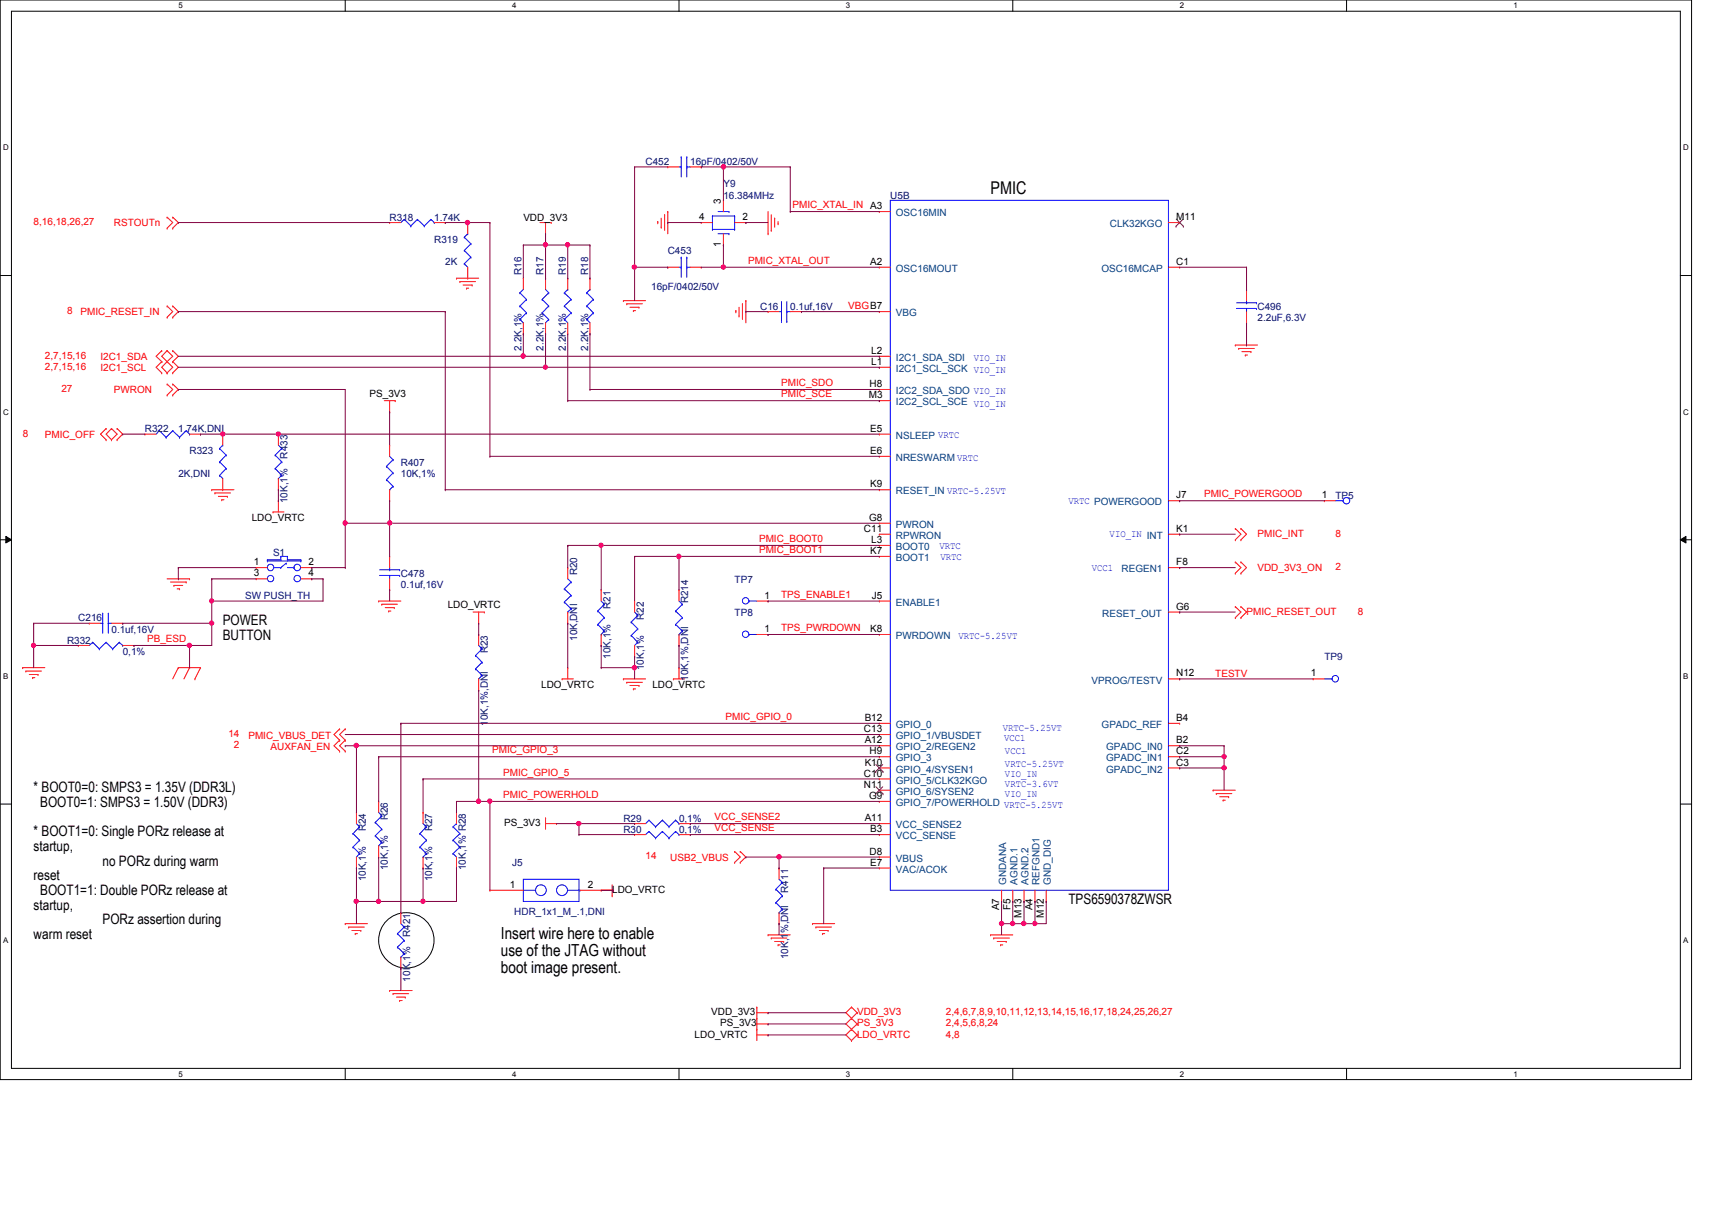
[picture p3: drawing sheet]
<svg xmlns="http://www.w3.org/2000/svg" width="297mm" height="210mm" viewBox="0 0 297 210" stroke-linecap="round" stroke-linejoin="round" font-family="sans-serif">
<path d="M0 0h293.5v187.3h-293.5zM2 1.9h289.5v183.4h-289.5z" fill="none" stroke="#000" stroke-width=".17"/>
<g fill="#fff">
<path d="M30.9 .2h.8v1.5h-.8z"/>
<path d="M30.9 185.5h.8v1.6h-.8z"/>
</g>
<path d="M59.9 0v1.9M59.9 185.3v2" fill="none" stroke="#000" stroke-width=".17"/>
<g fill="#fff">
<path d="M88.9 .2h.7v1.5h-.7z"/>
<path d="M88.9 185.5h.7v1.6h-.7z"/>
</g>
<path d="M117.8 0v1.9M117.8 185.3v2" fill="none" stroke="#000" stroke-width=".17"/>
<g fill="#fff">
<path d="M146.8 .2h.7v1.5h-.7z"/>
<path d="M146.8 185.5h.7v1.6h-.7z"/>
</g>
<path d="M175.7 0v1.9M175.7 185.3v2" fill="none" stroke="#000" stroke-width=".17"/>
<g fill="#fff">
<path d="M204.7 .2h.7v1.5h-.7z"/>
<path d="M204.7 185.5h.7v1.6h-.7z"/>
</g>
<path d="M233.6 0v1.9M233.6 185.3v2" fill="none" stroke="#000" stroke-width=".17"/>
<g fill="#fff">
<path d="M262.6 .2h.8v1.5h-.8z"/>
<path d="M262.6 185.5h.8v1.6h-.8z"/>
<path d="M.5 24.8h1v1.6h-1z"/>
<path d="M292.1 24.8h.9v1.6h-.9z"/>
<path d="M.5 70.7h1v1.5h-1z"/>
<path d="M292.1 70.7h.9v1.5h-.9z"/>
</g>
<path d="M0 47.8h2M291.5 47.8h2" fill="none" stroke="#000" stroke-width=".17"/>
<g fill="#fff">
<path d="M.5 116.5h.9v1.6h-.9z"/>
<path d="M292.1 116.5h.8v1.6h-.8z"/>
</g>
<path d="M0 93.6h2M1 93l1 .6-1 .6zM291.5 93.6l1-.6v1.2zM291.5 93.6h2" fill="none" stroke="#000" stroke-width=".17"/>
<path d="M1 93l1 .6-1 .6zM291.5 93.6l1-.6v1.2z" fill="#000"/>
<g fill="#fff">
<path d="M.5 162.4h.9v1.5h-.9z"/>
<path d="M292.1 162.4h.8v1.5h-.8z"/>
</g>
<g fill="none" stroke="#000" stroke-width=".17">
<path d="M0 139.5h2M291.5 139.5h2"/>
<circle cx="70.5" cy="163.1" r="4.8"/>
</g>
<g fill="none" stroke="#f00" stroke-width=".17">
<path d="M29 39.6h.1M29 37.7h.1M29 37.7l1 .9-1 1M30 37.7h.1M30 39.6h.1M30 37.7l.9 .9-.9 1M67.6 38.6h.1M67.6 38.6h2M75.3 38.6h2M77.3 38.6h.1M81.1 38.6h.1M81.1 38.6v2"/>
<path d="M93.7 38.6h1.9M94.7 38.6v2M95.6 38.6h.1M114.1 38.4h.1M114.1 38.4v.4M114.7 39.4h.1M114.7 37.8v1.6M115.3 37.3h.1M115.3 37.3v2.7M115.9 36.7h.1M115.9 29h.1M115.9 36.7v3.9"/>
<path d="M115.9 29h1.9M119.8 29h1.9M121.7 38.6h.1M121.7 29h.1M121.7 38.6h1.9M125.5 34.8h.1M125.5 34.8v1.9M127.5 38.6h1.9M129.4 38.6h.1M133.3 36.7v3.9M133.8 40h.1M133.8 37.3v2.7"/>
<path d="M134.4 37.8h.1M134.4 37.8v1.6M135 38.8h.1M135 38.4v.4M152.6 36.7h.1M152.6 36.7h1.9M202.7 38.6h2M204.7 38.6h.1M29 55h.1M29 53.1h.1M29 53.1l1 1-1 .9M30 53.1h.1"/>
<path d="M30 55h.1M30 53.1l.9 1-.9 .9M79.2 48.3h.1M79.2 48.3h3.9M79.8 48.9h.1M79.8 48.9h2.7M80.3 49.4h1.6M80.9 50h.1M80.9 50h.4M81.1 48.3h.1M81.1 46.4v1.9M81.9 49.4h.1"/>
<path d="M90.8 48.3h.1M90.8 57.9h.1M90.8 48.3v1.9M90.8 56v1.9M94.7 40.6h.1M94.7 48.3h.1M94.7 57.9h.1M94.7 48.3v1.9M94.7 56v1.9M98.5 57.9h.1M98.5 48.3h.1M98.5 48.3v1.9"/>
<path d="M98.5 56v1.9M102.4 57.9h.1M102.4 48.3h.1M102.4 48.3v1.9M102.4 56v1.9M108.2 52.2h.1M108.2 52.2h3.8M108.8 52.7h.1M108.8 52.7h2.7M109.3 53.3h1.6M109.9 53.9h.1M109.9 53.9h.4"/>
<path d="M110.9 53.3h.1M115.9 46.4h.1M115.9 46.4h1.9M119.8 46.4h1.9M121.7 46.4h.1M125.5 42.5h.1M125.5 40.6v1.9M127.7 53.9h.1M127.7 53.9v.4M128.2 54.8h.1M128.2 53.3v1.5M128.8 52.7h.1"/>
<path d="M128.8 52.7v2.7M129.4 52.2h.1M129.4 52.2v3.8M133.3 40.6h.1M133.3 54.1h.1M133.3 54.1h1.9M137.1 54.1h2M139.1 54.1h.1M152.6 46.4h.1M152.6 54.1h.1M152.6 46.4h1.9M152.6 54.1h1.9"/>
<path d="M202.7 46.4h2M204.7 46.4h.1M214.3 59.9h.1M214.3 59.9h3.9M216.3 50.2h.1M216.3 56h.1M216.3 50.2v2M216.3 54.1v1.9M18.4 74.3h.1M18.4 76.3h.1M18.4 74.3l-1 1 1 1M19.3 76.3h.1"/>
<path d="M19.3 74.3h.1M19.3 74.3l-.9 1 .9 1M19.3 74.3l1 1-1 1M20.3 74.3h.1M20.3 76.3h.1M20.3 74.3l1 1-1 1M25.1 75.3h.1M25.1 75.3h2M28.1 60.8h.1M28.1 62.7h.1M28.1 64.7h.1M28.1 60.8l-1 1 1 .9"/>
<path d="M28.1 62.7l-1 1 1 1M29 62.7h.1M29 60.8h.1M29 64.7h.1M29 68.5h.1M29 66.6h.1M29 60.8l-.9 1 1.9 1.9-1 1M29 60.8l1 1-1 .9M29 62.7l-.9 1 .9 1M29 66.6l1 1-1 .9M30 60.8h.1M30 62.7h.1"/>
<path d="M30 64.7h.1M30 66.6h.1M30 68.5h.1M30 60.8l.9 1-.9 .9M30 62.7l.9 1-.9 1M30 66.6l.9 1-.9 .9M32.9 75.3h1.9M34.8 75.3h.1M38.6 75.3h.1M38.6 75.3v1.9M48.3 75.3h.1M48.3 75.3v1.9"/>
<path d="M66.7 69.5h1.9M67.6 71.5h.1M67.6 77.2h.1M67.6 69.5v2M67.6 77.2v2M68.6 69.5h.1M152.6 61.8h.1M152.6 63.7h.1M152.6 67.6h.1M152.6 69.5h.1M152.6 79.2h.1M152.6 75.3h.1"/>
<path d="M152.6 69.5h1.9M152.6 75.3h1.9M152.6 61.8h1.9M152.6 63.7h1.9M152.6 67.6h1.9M152.6 79.2h1.9M214.9 60.5h.1M214.9 60.5h2.7M215.5 61h1.5M216.1 61.6h.1M216.1 61.6h.3M217 61h.1"/>
<path d="M36.7 85h.1M36.7 85h3.9M37.3 85.5h.1M37.3 85.5h2.7M37.9 86.1h1.6M38.5 86.7h.1M38.5 86.7h.4M38.6 85h.1M38.6 83v2M39.5 86.1h.1M44.4 98.5h.1M44.4 98.5h2"/>
<path d="M47.4 88.8h.1M47.4 88.8h1.9M48.3 86.9h.1M48.3 85h.1M48.3 83v2M48.3 86.9v1.9M52.2 98.5h1.9M54.1 98.5h.1M67.6 86.9h.1M67.6 96.5h.1M67.6 85v1.9M67.6 96.5v2"/>
<path d="M98.5 98.5h.1M98.5 98.5v1.9M152.6 94.6h.1M152.6 96.5h.1M152.6 90.8h.1M152.6 92.7h.1M152.6 85h.1M152.6 85h1.9M152.6 92.7h1.9M152.6 94.6h1.9M152.6 96.5h1.9M152.6 90.8h1.9"/>
<path d="M202.7 86.9h2M202.7 92.7h2M202.7 98.5h2M204.7 92.7h.1M204.7 86.9h.1M204.7 98.5h.1M214.3 93.6h.1M214.3 91.7h.1M214.3 97.5h.1M214.3 99.4h.1M214.3 91.7l1 1-1 .9M214.3 97.5l1 1-1 .9"/>
<path d="M215.3 93.6h.1M215.3 91.7h.1M215.3 97.5h.1M215.3 99.4h.1M215.3 91.7l1 1-1 .9M215.3 97.5l1 1-1 .9M229.8 86.9h.1M229.8 86.9h1.9M3.9 115.8h.1M3.9 115.8h3.9M4.5 116.4h.1M4.5 116.4h2.7"/>
<path d="M5.1 117h1.5M5.7 117.6h.1M5.7 117.6h.4M6.6 117h.1M13.6 112h.1M13.6 112h1.9M15.5 108.1h.1M15.5 108.1h1.9M19.3 108.1h2M21.3 108.1h.1M21.3 112h1.9M23.2 112h.1"/>
<path d="M29 100.4h3.9M29.6 101h2.7M30.2 101.6h.1M30.2 101.6h1.5M30.7 102.2h.5M30.9 115.8h.1M30.9 115.8l-.9 2M30.9 115.8h3.9M31.2 102.2h.1M32.3 101h.1M32.9 100.4h.1M32.9 115.8h.1"/>
<path d="M32.9 115.8l-1 2M33.8 117.8h.1M34.8 115.8h.1M34.8 115.8l-1 2M44.4 100.4h.1M44.4 100.4h2M52.2 100.4h1.9M54.1 100.4h.1M65.7 104.3h.1M65.7 104.3h3.9M66.2 104.8h.1M66.2 104.8h2.8"/>
<path d="M66.8 105.4h1.6M67.4 106h.1M67.4 106h.4M67.6 102.3h.1M67.6 100.4v1.9M68.4 105.4h.1M82.1 106.2h1.9M83.1 108.1h.1M83.1 110.1h.1M83.1 119.7h.1M83.1 106.2v1.9M83.1 110.1v1.9"/>
<path d="M83.1 117.8v1.9M84 106.2h.1M97.5 117.8h.1M97.5 117.8h2M98.5 115.8h.1M98.5 108.1h.1M98.5 106.2v1.9M98.5 115.8v2M104.3 102.3h.1M104.3 112h.1M104.3 102.3v2M104.3 110.1v1.9"/>
<path d="M108.2 117.8h.1M108.2 117.8h3.8M108.8 118.4h.1M108.8 118.4h2.7M109.3 118.9h1.6M109.9 119.5h.1M109.9 119.5h.4M110.1 104.3h.1M110.1 113.9h.1M110.1 104.3v1.9M110.1 112v1.9M110.9 118.9h.1"/>
<path d="M116.8 117.8h.1M116.8 117.8h2M117.8 115.8h.1M117.8 102.3h.1M117.8 112h.1M117.8 102.3v2M117.8 110.1v1.9M117.8 115.8v2M131.3 104.3h2M131.3 110.1h2M133.3 104.3h.1M133.3 110.1h.1"/>
<path d="M152.6 110.1h.1M152.6 104.3h.1M152.6 104.3h1.9M152.6 110.1h1.9M202.7 117.8h2M202.7 106.2h2M204.7 106.2h.1M204.7 117.8h.1M214.3 107.1h.1M214.3 105.2h.1M214.3 105.2l1 1-1 .9M215.3 107.1h.1"/>
<path d="M215.3 105.2h.1M215.3 105.2l1 1-1 .9M227.8 117.8h.1M227.8 117.8h2M58.9 128.4h.1M58.9 130.3h.1M58.9 126.4h.1M58.9 128.4l-.9 1 .9 .9M58.9 126.4l-.9 1 .9 1M59.9 128.4h.1M59.9 130.3h.1M59.9 126.4h.1"/>
<path d="M59.9 128.4l-1 1 1 .9M59.9 126.4l-1 1 1 1M65.7 139h.1M65.7 139v1.9M152.6 125.5h.1M152.6 127.4h.1M152.6 129.4h.1M152.6 131.3h.1M152.6 133.2h.1M152.6 135.1h.1M152.6 137.1h.1M152.6 139h.1"/>
<path d="M152.6 137.1h1.9M152.6 125.5h1.9M152.6 127.4h1.9M152.6 129.4h1.9M152.6 131.3h1.9M152.6 133.2h1.9M152.6 135.1h1.9M152.6 139h1.9M202.7 125.5h2M202.7 129.4h2M202.7 131.3h2M202.7 133.2h2"/>
<path d="M204.7 125.5h.1M204.7 129.4h.1M204.7 131.3h.1M204.7 133.2h.1M210.5 137.1h.1M210.5 137.1h3.8M211 137.7h.1M211 137.7h2.7M211.6 138.2h1.6M212.2 138.8h.1M212.2 138.8h.4M213.2 138.2h.1"/>
<path d="M61.8 140.9h.1M61.8 150.6h.1M61.8 140.9v2M61.8 148.7v1.9M65.7 148.7h.1M65.7 146.7v2M69.6 158.3h.1M69.6 158.3v1.9M73.4 140.9h.1M73.4 150.6h.1M73.4 140.9v2M73.4 148.7v1.9"/>
<path d="M79.2 150.6h.1M79.2 140.9h.1M79.2 140.9v2M79.2 148.7v1.9M85 154.4h.1M85 154.4h5.8M94.7 141.9h.1M94.7 142.9h1.9M94.7 141.9v1.9M96.6 142.9h.1M100.6 154.4h5.8M104.3 154.4h.1"/>
<path d="M106.2 155.4h.1M106.2 153.5v1.9M106.4 154.4h.1M110.1 142.9h.1M110.1 144.8h.1M110.1 142.9h1.9M110.1 144.8h1.9M117.8 142.9h2M117.8 144.8h2M119.8 142.9h.1M119.8 144.8h.1M127.5 149.6h.1"/>
<path d="M127.5 147.7h.1M127.5 147.7l.9 1-.9 .9M128.4 147.7h.1M128.4 149.6h.1M128.4 147.7l1 1-1 .9M135.2 150.6h.1M135.2 150.6v1.9M135.2 158.3v1.9M152.6 148.7h.1M152.6 150.6h.1M152.6 142.9h.1M152.6 144.8h.1"/>
<path d="M152.6 142.9h1.9M152.6 144.8h1.9M152.6 148.7h1.9M152.6 150.6h1.9M173.8 156.4h.1M173.8 154.4v2M175.7 156.4h.1M175.7 154.4v2M177.7 156.4h.1M177.7 154.4v2M179.6 156.4h.1M179.6 154.4v2"/>
<path d="M181.5 156.4h.1M181.5 154.4v2M59.9 160.2h.1M59.9 160.2h3.9M60.5 160.8h.1M60.5 160.8h2.7M61 161.4h1.6M61.6 162h.1M61.6 162h.4M62.6 161.4h.1M67.6 171.8h.1M67.6 171.8h3.9"/>
<path d="M68.2 172.4h.1M68.2 172.4h2.7M68.8 173h1.5M69.3 173.6h.1M69.3 173.6h.5M69.6 168h.1M69.6 166v2M70.3 173h.1M131.3 176.7h.1M131.3 174.7h.1M131.3 178.6h.1M131.3 177.6h2"/>
<path d="M131.3 174.7v5.8M131.3 175.7h2M131.3 179.5h2M133.3 177.6h.1M133.3 175.7h.1M133.3 179.5h.1M133.3 162.2h.1M133.3 162.2h3.8M133.8 162.7h.1M133.8 162.7h2.7M134.4 163.3h1.6M135 163.9h.1"/>
<path d="M135 163.9h.4M135.2 160.2h.1M136 163.3h.1M141 160.2h.1M141 160.2h3.8M141.6 160.8h.1M141.6 160.8h2.7M142.2 161.4h1.5M142.7 162h.1M142.7 162h.4M143.7 161.4h.1M147.7 176.7h.1"/>
<path d="M147.7 178.6h.1M147.7 174.7h.1M147.7 174.7l-.9 1 1.9 1.9M147.7 174.7l1 1M147.7 178.6l-.9 .9 .9 1M147.7 178.6l1 .9M148.7 177.6h.1M148.7 175.7h.1M148.7 179.5h.1M148.7 175.7l-1.9 1.9 .9 1M148.7 177.6l-1 1M148.7 179.5l-1 1"/>
<path d="M171.9 162.2h.1M171.9 162.2h3.8M172.4 162.7h.1M172.4 162.7h2.7M173 163.3h1.6M173.6 163.9h.1M173.6 163.9h.4M174.6 163.3h.1M147.7 180.5h.1"/>
</g>
<g fill="none" stroke="#00f" stroke-width=".17">
<path d="M70.1 38.1h.1M70.1 38.1l-.5 .5M70.1 38.1l1.2 1.1M71.3 39.2h.1M72.4 38.1h.1M72.4 38.1l-1.1 1.1M72.4 38.1l1.2 1.1M73.6 39.2h.1M74.8 38.1h.1M74.8 38.1l-1.2 1.1M74.8 38.1l.5 .5M75.3 38.6h.1"/>
<path d="M117.8 29h.4M118.2 27.2h.1M118.2 29h.1M118.2 27.2v3.5M119.2 29h.1M119.2 27.2h.1M119.2 27.2v3.5M119.2 29h.6M123.6 37.5h.1M123.6 39.8h.1M123.6 39.8h3.9M123.6 37.5h3.9"/>
<path d="M123.6 37.5v2.3M124.6 36.7h1.9M126.5 36.7h.1M127.5 39.8h.1M127.5 37.5h.1M127.5 37.5v2.3M154.5 34.8h48.2v119.6h-48.2zM80.6 45.8h.1M80.6 43.4h.1M80.6 41.1h.1M80.6 45.8l.5 .6M80.6 43.4l1.1 1.2"/>
<path d="M80.6 41.1l1.1 1.2M81.1 40.6h.1M81.1 40.6l-.5 .5M81.7 44.6h.1M81.7 42.3h.1M81.7 44.6l-1.1 1.2M81.7 42.3l-1.1 1.1M90.2 50.8h.1M90.2 53.1h.1M90.2 55.4h.1M90.2 50.8l1.2 1.1M90.2 53.1l1.2 1.2"/>
<path d="M90.2 55.4l.6 .6M90.8 56h.1M90.8 50.2l-.6 .6M91.4 51.9h.1M91.4 54.3h.1M91.4 51.9l-1.2 1.2M91.4 54.3l-1.2 1.1M94.1 51.9h.1M94.1 54.3h.1M94.1 51.9l1.1 1.2M94.1 54.3l1.1 1.1M94.7 56h.1"/>
<path d="M94.7 50.2l.5 .6M95.2 50.8h.1M95.2 53.1h.1M95.2 55.4h.1M95.2 50.8l-1.1 1.1M95.2 53.1l-1.1 1.2M95.2 55.4l-.5 .6M97.9 55.4h.1M97.9 53.1h.1M97.9 50.8h.1M97.9 55.4l.6 .6M97.9 53.1l1.2 1.2"/>
<path d="M97.9 50.8l1.2 1.1M98.5 50.2h.1M98.5 50.2l-.6 .6M99.1 54.3h.1M99.1 51.9h.1M99.1 54.3l-1.2 1.1M99.1 51.9l-1.2 1.2M101.8 55.4h.1M101.8 53.1h.1M101.8 50.8h.1M101.8 55.4l.6 .6M101.8 53.1l1.2 1.2"/>
<path d="M101.8 50.8l1.2 1.1M102.4 50.2h.1M102.4 50.2l-.6 .6M103 54.3h.1M103 51.9h.1M103 54.3l-1.2 1.1M103 51.9l-1.2 1.2M117.8 46.4h.4M118.2 44.6h.1M118.2 46.4h.1M118.2 44.6v3.5M119.2 46.4h.1"/>
<path d="M119.2 44.6h.1M119.2 46.4h.6M119.2 44.6v3.5M124.6 40.6h1.9M126.5 40.6h.1M135.2 54.1h.4M135.6 54.1h.1M135.6 55.8h.1M135.6 52.3v3.5M136.5 55.8h.1M136.5 54.1h.1M136.5 54.1h.6"/>
<path d="M136.5 52.3v3.5M214.5 53.5h3.5M214.5 52.5h3.5M216.3 52.5h.1M216.3 53.5h.1M216.3 52.2v.3M216.3 53.5v.6M218 53.5h.1M218 52.5h.1M27.6 74.7h.1M27.6 74.7l-.5 .6M27.6 74.7l1.2 1.2"/>
<path d="M28.8 75.9h.1M30 74.7h.1M30 74.7l-1.2 1.2M30 74.7l1.2 1.2M31.2 75.9h.1M32.3 74.7h.1M32.3 74.7l-1.1 1.2M32.3 74.7l.6 .6M32.9 75.3h.1M38.1 77.8h.1M38.1 77.8l1.1 1.2M38.6 77.2h.1"/>
<path d="M38.6 77.2l-.5 .6M39.2 79h.1M39.2 79l-1.1 1.1M47.7 79h.1M47.7 79l1.2 1.1M48.3 77.2l.6 .6M48.9 77.8h.1M48.9 77.8l-1.2 1.2M67.6 79.2l.6 .6M68.2 79.8h.1M68.2 79.8l-1.1 1.1M38.1 82.5h.1"/>
<path d="M38.1 80.1h.1M38.1 82.5l.5 .5M38.1 80.1l1.1 1.2M39.2 81.3h.1M39.2 81.3l-1.1 1.2M46.4 97.1h.1M46.4 97.3h.1M46.4 97.3h5.8M46.4 97.1h2.3M46.4 97.1v.2M47.5 98.5h1.2M47.7 81.3h.1"/>
<path d="M47.7 81.3l1.2 1.2M48.3 83h.1M48.7 96.5h.1M48.7 97.1h.1M48.7 98.5h.1M48.7 96.5h1.2M48.7 96.5v.6M48.9 80.1h.1M48.9 82.5h.1M48.9 80.1l-1.2 1.2M48.9 82.5l-.6 .5M49.7 97.7h.1"/>
<path d="M49.7 97.7l-1 .8M49.9 97.1h.1M49.9 96.5h.1M49.9 97.1h2.3M49.9 96.5v.6M49.9 98.5h1.1M51 98.5h.1M52.2 97.3h.1M52.2 97.1h.1M52.2 97.1v.2M65.9 99.8h3.4M65.9 98.8h3.4"/>
<path d="M67.1 80.9h.1M67.1 83.2h.1M67.1 80.9l1.1 1.1M67.1 83.2l1.1 1.2M67.6 85h.1M67.6 98.8h.1M67.6 99.8h.1M67.6 98.5v.3M67.6 99.8v.6M68.2 82h.1M68.2 84.4h.1M68.2 82l-1.1 1.2"/>
<path d="M68.2 84.4l-.6 .6M69.3 99.8h.1M69.3 98.8h.1M231.7 86.9h1.3M233 86.9h.1M16.1 111.4h.1M16.1 111.4l-.6 .6M16.1 111.4l1.1 1.2M17.2 112.6h.1M17.4 108.1h.4M17.8 108.1h.1M17.8 106.4h.1"/>
<path d="M17.8 106.4v3.5M18.4 111.4h.1M18.4 111.4l-1.2 1.2M18.4 111.4l1.2 1.2M18.8 106.4h.1M18.8 108.1h.1M18.8 108.1h.5M18.8 106.4v3.5M19.6 112.6h.1M20.7 111.4h.1M20.7 111.4l-1.1 1.2M20.7 111.4l.6 .6"/>
<path d="M21.3 112h.1M82.5 113.7h.1M82.5 116h.1M82.5 113.7l1.1 1.2M82.5 116l1.1 1.2M83.1 117.8h.1M83.1 112l.5 .6M83.6 112.6h.1M83.6 114.9h.1M83.6 117.2h.1M83.6 112.6l-1.1 1.1M83.6 114.9l-1.1 1.1"/>
<path d="M83.6 117.2l-.5 .6M97.9 102.2h.1M97.9 104.4h.1M97.9 102.2l1.2 1.1M97.9 104.4l1.2 1.2M98.5 106.2h.1M98.5 100.4l.6 .6M99.1 101h.1M99.1 103.3h.1M99.1 105.6h.1M99.1 101l-1.2 1.2M99.1 103.3l-1.2 1.1"/>
<path d="M99.1 105.6l-.6 .6M103.7 106h.1M103.7 108.3h.1M103.7 106l1.2 1.1M103.7 108.3l1.2 1.2M104.3 110.1h.1M104.3 104.3l.6 .5M104.9 104.8h.1M104.9 107.1h.1M104.9 109.5h.1M104.9 104.8l-1.2 1.2M104.9 107.1l-1.2 1.2"/>
<path d="M104.9 109.5l-.6 .6M109.5 107.9h.1M109.5 110.2h.1M109.5 107.9l1.2 1.2M109.5 110.2l1.2 1.2M110.1 112h.1M110.1 106.2l.6 .6M110.7 106.8h.1M110.7 109.1h.1M110.7 111.4h.1M110.7 111.4l-.6 .6M110.7 106.8l-1.2 1.1"/>
<path d="M110.7 109.1l-1.2 1.1M117.2 106h.1M117.2 108.3h.1M117.2 106l1.2 1.1M117.2 108.3l1.2 1.2M117.8 110.1h.1M117.8 104.3l.6 .5M118.4 104.8h.1M118.4 107.1h.1M118.4 109.5h.1M118.4 104.8l-1.2 1.2M118.4 107.1l-1.2 1.2"/>
<path d="M118.4 109.5l-.6 .6M130 104.3h.1M130 110.1h.1M130 104.3h1.3M130 110.1h1.3M229.8 117.8h1.3M231.1 117.8h.1M61.3 144.6h.1M61.3 146.9h.1M61.3 144.6l1.1 1.2M61.3 146.9l1.1 1.2M61.8 148.7h.1"/>
<path d="M61.8 142.9l.6 .5M62.4 143.4h.1M62.4 145.8h.1M62.4 148.1h.1M62.4 143.4l-1.1 1.2M62.4 145.8l-1.1 1.1M62.4 148.1l-.6 .6M65.1 142.7h.1M65.1 145h.1M65.1 142.7l1.1 1.1M65.1 145l1.1 1.1M65.7 146.7h.1"/>
<path d="M65.7 140.9l.5 .6M66.2 141.5h.1M66.2 143.8h.1M66.2 146.1h.1M66.2 141.5l-1.1 1.2M66.2 143.8l-1.1 1.2M66.2 146.1l-.5 .6M72.9 144.6h.1M72.9 146.9h.1M72.9 144.6l1.1 1.2M72.9 146.9l1.1 1.2M73.4 148.7h.1"/>
<path d="M73.4 142.9l.6 .5M74 143.4h.1M74 145.8h.1M74 148.1h.1M74 143.4l-1.1 1.2M74 145.8l-1.1 1.1M74 148.1l-.6 .6M78.6 148.1h.1M78.6 145.8h.1M78.6 143.4h.1M78.6 148.1l.6 .6M78.6 145.8l1.2 1.1"/>
<path d="M78.6 143.4l1.2 1.2M79.2 142.9h.1M79.2 142.9l-.6 .5M79.8 146.9h.1M79.8 144.6h.1M79.8 146.9l-1.2 1.2M79.8 144.6l-1.2 1.2M90.8 152.5h9.7v3.9h-9.7zM90.8 154.4h2.1M92.9 154.4h.1M98.5 154.4h2.1M100.6 154.4h.1"/>
<path d="M112.6 142.3h.1M112.6 144.2h.1M112.6 142.3l-.6 .6M112.6 142.3l1.1 1.1M112.6 144.2l-.6 .6M112.6 144.2l1.1 1.2M113.7 143.4h.1M113.7 145.4h.1M114.9 142.3h.1M114.9 144.2h.1M114.9 142.3l-1.2 1.1M114.9 142.3l1.2 1.1"/>
<path d="M114.9 144.2l-1.2 1.2M114.9 144.2l1.2 1.2M116.1 143.4h.1M116.1 145.4h.1M117.2 142.3h.1M117.2 144.2h.1M117.2 142.3l-1.1 1.1M117.2 142.3l.6 .6M117.2 144.2l-1.1 1.2M117.2 144.2l.6 .6M117.8 142.9h.1M117.8 144.8h.1"/>
<path d="M134.6 154.3h.1M134.6 156.6h.1M134.6 154.3l1.2 1.1M134.6 156.6l1.2 1.1M135.2 158.3h.1M135.2 152.5l.6 .6M135.8 153.1h.1M135.8 155.4h.1M135.8 157.7h.1M135.8 153.1l-1.2 1.2M135.8 155.4l-1.2 1.2M135.8 157.7l-.6 .6"/>
<path d="M69 162h.1M69 164.3h.1M69 162l1.1 1.2M69 164.3l1.1 1.1M69.6 166h.1M69.6 160.2l.5 .6M70.1 160.8h.1M70.1 163.2h.1M70.1 165.4h.1M70.1 160.8l-1.1 1.2M70.1 163.2l-1.1 1.1M70.1 165.4l-.5 .6"/>
<circle cx="46.9" cy="98.4" r=".56"/>
<circle cx="51.6" cy="98.4" r=".57"/>
<circle cx="233.6" cy="86.9" r=".56"/>
<circle cx="46.9" cy="100.4" r=".56"/>
<circle cx="51.6" cy="100.4" r=".56"/>
<circle cx="129.4" cy="110" r=".56"/>
<circle cx="129.4" cy="104.2" r=".56"/>
<circle cx="231.7" cy="117.7" r=".56"/>
<circle cx="93.8" cy="154.4" r=".94"/>
<circle cx="97.5" cy="154.4" r=".95"/>
</g>
<path d="M204 39.2h.1M204.1 38l1.2 1.2M205.3 38l-1.3 1.2M205.3 39.2h.1M151.9 133.9h.1M151.9 137.7h.1M152 132.6l1.2 1.3M152 136.5l1.2 1.2M153.2 132.6l-1.3 1.3M153.2 136.5l-1.3 1.2M153.2 133.9h.1M153.2 137.7h.1" fill="none" stroke="#804000" stroke-width=".17"/>
<path d="M204.7 106.2h.1M204.7 106.2h9.6M142.9 150.6h.1M142.9 150.6h9.7M173.8 160.2h.1M173.8 160.2v2" fill="none" stroke="#800040" stroke-width=".17"/>
<circle cx="173.8" cy="160.2" r=".37" fill="#f0f"/>
<circle cx="173.8" cy="160.2" r=".37" fill="none" stroke="#f0f" stroke-width=".17"/>
<path d="M65.7 131.3h.1M65.7 131.3h86.9M119.8 144.8h.1M119.8 142.9h.1M119.8 144.8h32.8M119.8 142.9h32.8M175.7 156.4h.1M175.7 156.4v3.8" fill="none" stroke="#800040" stroke-width=".17"/>
<circle cx="175.7" cy="160.2" r=".37" fill="#f0f"/>
<circle cx="175.7" cy="160.2" r=".37" fill="none" stroke="#f0f" stroke-width=".17"/>
<path d="M54.1 98.5h.1M54.1 98.5h5.8M104.3 94.6h.1M104.3 94.6h48.3M133.3 104.3h.1M133.3 104.3h19.3" fill="none" stroke="#800040" stroke-width=".17"/>
<circle cx="104.3" cy="94.6" r=".37" fill="#f0f"/>
<circle cx="104.3" cy="94.6" r=".37" fill="none" stroke="#f0f" stroke-width=".17"/>
<path d="M90.8 61.8h61.8M152.6 61.8h.1" fill="none" stroke="#800040" stroke-width=".17"/>
<circle cx="90.8" cy="61.8" r=".38" fill="#f0f"/>
<circle cx="90.8" cy="61.8" r=".38" fill="none" stroke="#f0f" stroke-width=".17"/>
<path d="M139.1 54.1h.1M139.1 54.1h13.5M94.7 63.7h57.9M152.6 63.7h.1M212.4 133.2h.1M212.4 133.2v3.9" fill="none" stroke="#800040" stroke-width=".17"/>
<circle cx="94.6" cy="63.7" r=".37" fill="#f0f"/>
<circle cx="94.6" cy="63.7" r=".37" fill="none" stroke="#f0f" stroke-width=".17"/>
<path d="M104.3 115.8h.1M104.3 115.8h5.8M110.1 115.8h.1M110.1 115.8v2M142.9 150.6h.1M142.9 150.6v9.6M181.5 156.4h.1M181.5 156.4v3.8" fill="none" stroke="#800040" stroke-width=".17"/>
<circle cx="110.1" cy="115.8" r=".38" fill="#f0f"/>
<circle cx="110.1" cy="115.8" r=".38" fill="none" stroke="#f0f" stroke-width=".17"/>
<g fill="none" stroke="#800040" stroke-width=".17">
<path d="M104.3 112h.1M104.3 112v3.8M204.7 129.4h.1M204.7 131.3h.1M204.7 129.4h7.7M204.7 131.3h7.7M212.4 129.4h.1M212.4 131.3h.1M212.4 129.4v3.8M177.7 156.4h.1M177.7 156.4v3.8M179.6 156.4h.1"/>
<path d="M179.6 156.4v3.8h-1.9M177.7 160.2h.1"/>
</g>
<circle cx="212.4" cy="133.2" r=".37" fill="#f0f"/>
<circle cx="212.4" cy="133.2" r=".37" fill="none" stroke="#f0f" stroke-width=".17"/>
<circle cx="212.4" cy="131.2" r=".37" fill="#f0f"/>
<circle cx="212.4" cy="131.2" r=".37" fill="none" stroke="#f0f" stroke-width=".17"/>
<path d="M204.7 98.5h.1M204.7 98.5h9.6M204.7 117.8h.1M204.7 117.8h23.1M65.7 131.3h.1M65.7 131.3v7.7M204.7 133.2h.1M204.7 133.2h7.7M133.3 177.6h.1M133.3 177.6h13.5M175.7 160.2h.1M175.7 160.2h2" fill="none" stroke="#800040" stroke-width=".17"/>
<circle cx="177.6" cy="160.2" r=".37" fill="#f0f"/>
<circle cx="177.6" cy="160.2" r=".37" fill="none" stroke="#f0f" stroke-width=".17"/>
<path d="M179.6 160.2h.1M179.6 160.2h1.9" fill="none" stroke="#800040" stroke-width=".17"/>
<circle cx="179.5" cy="160.2" r=".37" fill="#f0f"/>
<circle cx="179.5" cy="160.2" r=".37" fill="none" stroke="#f0f" stroke-width=".17"/>
<g fill="none" stroke="#800040" stroke-width=".17">
<path d="M90.8 42.5h.1M90.8 57.9h.1M90.8 42.5v5.8M90.8 57.9v3.9M90.8 42.5h3.9M94.7 42.5h.1M94.7 57.9h.1M94.7 40.6v1.9M94.7 57.9v5.8M30.9 61.8h59.9M30.9 63.7h63.8M90.8 61.8h.1"/>
<path d="M94.7 63.7h.1M30.9 98.5h.1M30.9 98.5v1.9M30.9 98.5h13.5M104.3 94.6h.1M104.3 94.6v7.7M204.7 92.7h.1M204.7 86.9h.1M204.7 92.7h9.6M204.7 86.9h25.1M30.9 100.4h.1M110.1 113.9h.1"/>
<path d="M110.1 113.9v1.9M79.2 139h.1M79.2 139v1.9M61.8 156.4h.1M61.8 150.6h.1M61.8 150.6v9.6M96.6 142.9h3.9M100.5 142.9h.1M100.5 144.8h.1M100.5 144.8h9.6M100.5 142.9v1.9M173.8 156.4h.1"/>
<path d="M173.8 156.4v3.8M133.3 175.7h.1M133.3 175.7h13.5M173.8 160.2h.1M173.8 160.2h1.9"/>
</g>
<circle cx="61.8" cy="156.4" r=".37" fill="#f0f"/>
<circle cx="61.8" cy="156.4" r=".37" fill="none" stroke="#f0f" stroke-width=".17"/>
<path d="M133.3 110.1h.1M133.3 110.1h19.3M61.8 156.4h.1M61.8 156.4h11.6M65.7 156.4h.1" fill="none" stroke="#800040" stroke-width=".17"/>
<circle cx="65.7" cy="156.4" r=".37" fill="#f0f"/>
<circle cx="65.7" cy="156.4" r=".37" fill="none" stroke="#f0f" stroke-width=".17"/>
<path d="M65.7 148.7h.1M65.7 148.7v7.7M73.4 150.6h.1M73.4 156.4h.1M73.4 150.6v5.8M73.4 156.4h5.8" fill="none" stroke="#800040" stroke-width=".17"/>
<circle cx="73.4" cy="156.4" r=".37" fill="#f0f"/>
<circle cx="73.4" cy="156.4" r=".37" fill="none" stroke="#f0f" stroke-width=".17"/>
<path d="M36.7 100.4h.1M36.7 104.3h.1M36.7 100.4h7.7M36.7 104.3h19.3" fill="none" stroke="#800040" stroke-width=".17"/>
<circle cx="36.7" cy="104.2" r=".37" fill="#f0f"/>
<circle cx="36.7" cy="104.2" r=".37" fill="none" stroke="#f0f" stroke-width=".17"/>
<path d="M117.8 96.5h.1M117.8 96.5h34.8M36.7 100.4h.1M36.7 100.4v3.9M54.1 100.4h.1M54.1 100.4h1.9M56 100.4h.1M56 100.4v3.9" fill="none" stroke="#800040" stroke-width=".17"/>
<circle cx="117.8" cy="96.5" r=".38" fill="#f0f"/>
<circle cx="117.8" cy="96.5" r=".38" fill="none" stroke="#f0f" stroke-width=".17"/>
<path d="M129.4 54.1h.1M129.4 54.1h3.9M98.5 94.6h.1M98.5 94.6v3.9M98.5 94.6h5.8M110.1 96.5h.1M110.1 96.5v7.8M98.5 108.1h.1M98.5 108.1v7.7M61.8 129.4h.1M61.8 129.4h90.8" fill="none" stroke="#800040" stroke-width=".17"/>
<circle cx="61.8" cy="129.3" r=".38" fill="#f0f"/>
<circle cx="61.8" cy="129.3" r=".38" fill="none" stroke="#f0f" stroke-width=".17"/>
<path d="M5.8 108.1h.1M5.8 112h.1M5.8 108.1v3.9M5.8 112h7.8M133.3 179.5h.1M133.3 179.5h13.5" fill="none" stroke="#800040" stroke-width=".17"/>
<circle cx="5.8" cy="111.9" r=".37" fill="#f0f"/>
<circle cx="5.8" cy="111.9" r=".37" fill="none" stroke="#f0f" stroke-width=".17"/>
<path d="M5.8 108.1h.1M5.8 108.1h9.7M21.3 108.1h.1M21.3 108.1h15.4M23.2 112h.1M23.2 112h9.7M36.7 104.3h.1M36.7 108.1h.1M36.7 104.3v7.7" fill="none" stroke="#800040" stroke-width=".17"/>
<circle cx="36.7" cy="108.1" r=".37" fill="#f0f"/>
<circle cx="36.7" cy="108.1" r=".37" fill="none" stroke="#f0f" stroke-width=".17"/>
<path d="M83.1 119.7h.1M83.1 119.7v19.3M73.4 135.1h.1M73.4 135.1h79.2M73.4 135.1v5.8M83.1 139h.1M83.1 139h1.9M79.2 150.6h.1M79.2 150.6v5.8" fill="none" stroke="#800040" stroke-width=".17"/>
<circle cx="83" cy="139" r=".38" fill="#f0f"/>
<circle cx="83" cy="139" r=".38" fill="none" stroke="#f0f" stroke-width=".17"/>
<g fill="none" stroke="#800040" stroke-width=".17">
<path d="M30.9 38.6h.1M30.9 38.6h36.7M81.1 38.6h.1M81.1 38.6h3.9M85 38.6h.1M85 38.6v40.6M21.3 75.3h.1M21.3 75.3h3.8M34.8 75.3h.1M34.8 75.3h3.8M85 79.2h.1M85 79.2h67.6"/>
<path d="M110.1 96.5h.1M110.1 96.5h7.7M117.8 96.5h.1M117.8 96.5v5.8M117.8 112h.1M117.8 112v3.8"/>
</g>
<circle cx="38.7" cy="75.3" r=".37" fill="#f0f"/>
<circle cx="38.7" cy="75.3" r=".37" fill="none" stroke="#f0f" stroke-width=".17"/>
<path d="M77.3 38.6h.1M77.3 38.6h3.8M77.3 54.1h.1M77.3 54.1v30.9M38.6 75.3h.1M38.6 75.3h9.7M77.3 85h.1M77.3 85h75.3" fill="none" stroke="#800040" stroke-width=".17"/>
<circle cx="81.1" cy="38.6" r=".38" fill="#f0f"/>
<circle cx="81.1" cy="38.6" r=".38" fill="none" stroke="#f0f" stroke-width=".17"/>
<path d="M30.9 54.1h.1M30.9 54.1h46.4M85 139h.1M85 139v15.4M85 139h67.6" fill="none" stroke="#800040" stroke-width=".17"/>
<circle cx="85" cy="139" r=".38" fill="#f0f"/>
<circle cx="85" cy="139" r=".38" fill="none" stroke="#f0f" stroke-width=".17"/>
<path d="M110.1 29v17.4M125.5 29h.1M125.5 29v5.8M137.1 29h.1M137.1 29v7.7M110.1 46.4h.1M121.7 46.4h3.8M125.5 46.4h.1M104.3 154.4h2.1M106.4 154.4h.1" fill="none" stroke="#800040" stroke-width=".17"/>
<circle cx="125.5" cy="29" r=".38" fill="#f0f"/>
<circle cx="125.5" cy="29" r=".38" fill="none" stroke="#f0f" stroke-width=".17"/>
<path d="M110.1 29h.1M110.1 29h5.8M121.7 29h.1M121.7 29h15.4M125.5 29h.1M137.1 36.7h.1M137.1 36.7h15.5M94.7 48.3h.1M94.7 42.5v5.8" fill="none" stroke="#800040" stroke-width=".17"/>
<circle cx="94.6" cy="42.5" r=".38" fill="#f0f"/>
<circle cx="94.6" cy="42.5" r=".38" fill="none" stroke="#f0f" stroke-width=".17"/>
<path d="M110.1 46.4h.1M110.1 46.4v5.8" fill="none" stroke="#800040" stroke-width=".17"/>
<circle cx="110.1" cy="46.3" r=".37" fill="#f0f"/>
<circle cx="110.1" cy="46.3" r=".37" fill="none" stroke="#f0f" stroke-width=".17"/>
<path d="M125.5 42.5h.1M125.5 46.4h.1M125.5 42.5v3.9M125.5 46.4h27.1M30.9 67.6h.1M30.9 67.6h29v23.2M59.9 90.8h.1" fill="none" stroke="#800040" stroke-width=".17"/>
<circle cx="125.5" cy="46.3" r=".37" fill="#f0f"/>
<circle cx="125.5" cy="46.3" r=".37" fill="none" stroke="#f0f" stroke-width=".17"/>
<path d="M115.9 38.6h.1M115.9 38.6h5.8M129.4 38.6h.1M129.4 38.6h3.9M110.1 46.4h5.8M115.9 46.4h.1M5.8 112h.1M5.8 112v3.8M32.9 112h.1M32.9 112v3.8M32.9 112h3.8" fill="none" stroke="#800040" stroke-width=".17"/>
<circle cx="32.9" cy="111.9" r=".37" fill="#f0f"/>
<circle cx="32.9" cy="111.9" r=".37" fill="none" stroke="#f0f" stroke-width=".17"/>
<path d="M67.6 90.8h.1M67.6 90.8v5.7M67.6 90.8h85M67.6 102.3h.1M67.6 102.3v2" fill="none" stroke="#800040" stroke-width=".17"/>
<circle cx="67.6" cy="90.7" r=".38" fill="#f0f"/>
<circle cx="67.6" cy="90.7" r=".38" fill="none" stroke="#f0f" stroke-width=".17"/>
<path d="M67.6 71.5h.1M67.6 71.5v5.7M67.6 90.8h.1M67.6 86.9v3.9M61.8 129.4h.1M61.8 129.4v11.5M100.5 142.9h9.6M110.1 142.9h.1" fill="none" stroke="#800040" stroke-width=".17"/>
<circle cx="100.4" cy="142.8" r=".37" fill="#f0f"/>
<circle cx="100.4" cy="142.8" r=".37" fill="none" stroke="#f0f" stroke-width=".17"/>
<path d="M83.1 110.1h.1M83.1 108.1v2M59.9 129.4h.1M59.9 129.4h1.9M79.2 139h.1M79.2 139h3.9M135.2 148.7h.1M135.2 148.7h17.4M135.2 160.2h.1M135.2 160.2v2" fill="none" stroke="#800040" stroke-width=".17"/>
<circle cx="135.2" cy="148.6" r=".38" fill="#f0f"/>
<circle cx="135.2" cy="148.6" r=".38" fill="none" stroke="#f0f" stroke-width=".17"/>
<g fill="none" stroke="#800040" stroke-width=".17">
<path d="M204.7 46.4h11.6M216.3 59.9h.1M216.3 46.4h.1M216.3 50.2h.1M216.3 46.4v3.8M216.3 56v3.9M48.3 75.3h.1M48.3 75.3h104.3M59.9 127.4h92.7M69.6 125.5h.1M69.6 125.5v32.8M69.6 125.5h83"/>
<path d="M152.6 127.4h.1M129.4 148.7h.1M129.4 148.7h5.8v1.9M135.2 150.6h.1M69.6 168h.1M69.6 168v3.8"/>
</g>
<circle cx="48.3" cy="75.3" r=".37" fill="#f0f"/>
<circle cx="48.3" cy="75.3" r=".37" fill="none" stroke="#f0f" stroke-width=".17"/>
<path d="M48.3 86.9h.1M48.3 85v1.9M59.9 90.8h.1M59.9 98.5h.1M59.9 90.8h7.7M59.9 90.8v7.7" fill="none" stroke="#800040" stroke-width=".17"/>
<circle cx="59.9" cy="90.7" r=".38" fill="#f0f"/>
<circle cx="59.9" cy="90.7" r=".38" fill="none" stroke="#f0f" stroke-width=".17"/>
<path d="M94.7 42.5h3.8M98.5 42.5h.1M98.5 48.3h.1M98.5 42.5v5.8" fill="none" stroke="#800040" stroke-width=".17"/>
<circle cx="98.5" cy="42.5" r=".38" fill="#f0f"/>
<circle cx="98.5" cy="42.5" r=".38" fill="none" stroke="#f0f" stroke-width=".17"/>
<path d="M98.5 42.5h3.9M98.5 57.9v11.6M102.4 42.5h.1M102.4 48.3h.1M102.4 57.9h.1M102.4 42.5v5.8M102.4 57.9v9.7M98.5 69.5h.1M98.5 69.5h54.1M102.4 67.6h.1M102.4 67.6h50.2M152.6 69.5h.1" fill="none" stroke="#800040" stroke-width=".17"/>
<circle cx="173.8" cy="160.2" r=".37" fill="#f0f"/>
<circle cx="173.8" cy="160.2" r=".37" fill="none" stroke="#f0f" stroke-width=".17"/>
<circle cx="175.7" cy="160.2" r=".37" fill="#f0f"/>
<circle cx="175.7" cy="160.2" r=".37" fill="none" stroke="#f0f" stroke-width=".17"/>
<circle cx="104.3" cy="94.6" r=".37" fill="#f0f"/>
<circle cx="104.3" cy="94.6" r=".37" fill="none" stroke="#f0f" stroke-width=".17"/>
<circle cx="90.8" cy="61.8" r=".38" fill="#f0f"/>
<circle cx="90.8" cy="61.8" r=".38" fill="none" stroke="#f0f" stroke-width=".17"/>
<circle cx="94.6" cy="63.7" r=".37" fill="#f0f"/>
<circle cx="94.6" cy="63.7" r=".37" fill="none" stroke="#f0f" stroke-width=".17"/>
<circle cx="110.1" cy="115.8" r=".38" fill="#f0f"/>
<circle cx="110.1" cy="115.8" r=".38" fill="none" stroke="#f0f" stroke-width=".17"/>
<circle cx="212.4" cy="133.2" r=".37" fill="#f0f"/>
<circle cx="212.4" cy="133.2" r=".37" fill="none" stroke="#f0f" stroke-width=".17"/>
<circle cx="212.4" cy="131.2" r=".37" fill="#f0f"/>
<circle cx="212.4" cy="131.2" r=".37" fill="none" stroke="#f0f" stroke-width=".17"/>
<circle cx="177.6" cy="160.2" r=".37" fill="#f0f"/>
<circle cx="177.6" cy="160.2" r=".37" fill="none" stroke="#f0f" stroke-width=".17"/>
<circle cx="179.5" cy="160.2" r=".37" fill="#f0f"/>
<circle cx="179.5" cy="160.2" r=".37" fill="none" stroke="#f0f" stroke-width=".17"/>
<circle cx="61.8" cy="156.4" r=".37" fill="#f0f"/>
<circle cx="61.8" cy="156.4" r=".37" fill="none" stroke="#f0f" stroke-width=".17"/>
<circle cx="65.7" cy="156.4" r=".37" fill="#f0f"/>
<circle cx="65.7" cy="156.4" r=".37" fill="none" stroke="#f0f" stroke-width=".17"/>
<circle cx="73.4" cy="156.4" r=".37" fill="#f0f"/>
<circle cx="73.4" cy="156.4" r=".37" fill="none" stroke="#f0f" stroke-width=".17"/>
<circle cx="36.7" cy="104.2" r=".37" fill="#f0f"/>
<circle cx="36.7" cy="104.2" r=".37" fill="none" stroke="#f0f" stroke-width=".17"/>
<circle cx="117.8" cy="96.5" r=".38" fill="#f0f"/>
<circle cx="117.8" cy="96.5" r=".38" fill="none" stroke="#f0f" stroke-width=".17"/>
<circle cx="61.8" cy="129.3" r=".38" fill="#f0f"/>
<circle cx="61.8" cy="129.3" r=".38" fill="none" stroke="#f0f" stroke-width=".17"/>
<circle cx="5.8" cy="111.9" r=".37" fill="#f0f"/>
<circle cx="5.8" cy="111.9" r=".37" fill="none" stroke="#f0f" stroke-width=".17"/>
<circle cx="36.7" cy="108.1" r=".37" fill="#f0f"/>
<circle cx="36.7" cy="108.1" r=".37" fill="none" stroke="#f0f" stroke-width=".17"/>
<circle cx="83" cy="139" r=".38" fill="#f0f"/>
<circle cx="83" cy="139" r=".38" fill="none" stroke="#f0f" stroke-width=".17"/>
<circle cx="38.7" cy="75.3" r=".37" fill="#f0f"/>
<circle cx="38.7" cy="75.3" r=".37" fill="none" stroke="#f0f" stroke-width=".17"/>
<circle cx="81.1" cy="38.6" r=".38" fill="#f0f"/>
<circle cx="81.1" cy="38.6" r=".38" fill="none" stroke="#f0f" stroke-width=".17"/>
<circle cx="85" cy="139" r=".38" fill="#f0f"/>
<circle cx="85" cy="139" r=".38" fill="none" stroke="#f0f" stroke-width=".17"/>
<circle cx="125.5" cy="29" r=".38" fill="#f0f"/>
<circle cx="125.5" cy="29" r=".38" fill="none" stroke="#f0f" stroke-width=".17"/>
<circle cx="94.6" cy="42.5" r=".38" fill="#f0f"/>
<circle cx="94.6" cy="42.5" r=".38" fill="none" stroke="#f0f" stroke-width=".17"/>
<circle cx="110.1" cy="46.3" r=".37" fill="#f0f"/>
<circle cx="110.1" cy="46.3" r=".37" fill="none" stroke="#f0f" stroke-width=".17"/>
<circle cx="125.5" cy="46.3" r=".37" fill="#f0f"/>
<circle cx="125.5" cy="46.3" r=".37" fill="none" stroke="#f0f" stroke-width=".17"/>
<circle cx="32.9" cy="111.9" r=".37" fill="#f0f"/>
<circle cx="32.9" cy="111.9" r=".37" fill="none" stroke="#f0f" stroke-width=".17"/>
<circle cx="67.6" cy="90.7" r=".38" fill="#f0f"/>
<circle cx="67.6" cy="90.7" r=".38" fill="none" stroke="#f0f" stroke-width=".17"/>
<circle cx="100.4" cy="142.8" r=".37" fill="#f0f"/>
<circle cx="100.4" cy="142.8" r=".37" fill="none" stroke="#f0f" stroke-width=".17"/>
<circle cx="135.2" cy="148.6" r=".38" fill="#f0f"/>
<circle cx="135.2" cy="148.6" r=".38" fill="none" stroke="#f0f" stroke-width=".17"/>
<circle cx="48.3" cy="75.3" r=".37" fill="#f0f"/>
<circle cx="48.3" cy="75.3" r=".37" fill="none" stroke="#f0f" stroke-width=".17"/>
<circle cx="59.9" cy="90.7" r=".38" fill="#f0f"/>
<circle cx="59.9" cy="90.7" r=".38" fill="none" stroke="#f0f" stroke-width=".17"/>
<circle cx="98.5" cy="42.5" r=".38" fill="#f0f"/>
<circle cx="98.5" cy="42.5" r=".38" fill="none" stroke="#f0f" stroke-width=".17"/>
<text font-size="3" x="171.9" y="33.7">PMIC</text>
<g font-size="2.9">
<text x="86.9" y="162.9">Insert wire here to enable</text>
<text x="86.9" y="165.8">use of the JTAG without</text>
<text x="86.9" y="168.7">boot image present.</text>
</g>
<g font-size="2.5">
<text x="38.6" y="108.5">POWER</text>
<text x="38.6" y="111">BUTTON</text>
<text x="5.8" y="137.5">* BOOT0=0: SMPS3 = 1.35V (DDR3L)</text>
<text x="7" y="140">BOOT0=1: SMPS3 = 1.50V (DDR3)</text>
<text x="5.8" y="145.1">* BOOT1=0: Single PORz release at</text>
<text x="5.8" y="147.6">startup,</text>
<text x="5.8" y="152.7">reset</text>
<text x="7" y="155.2">BOOT1=1: Double PORz release at</text>
<text x="17.8" y="150.2">no PORz during warm</text>
<text x="5.8" y="157.8">startup,</text>
<text x="17.8" y="160.3">PORz assertion during</text>
<text x="185.4" y="156.8">TPS6590378ZWSR</text>
<text x="5.8" y="162.9">warm reset</text>
</g>
<g font-size="1.7" fill="#000080">
<text x="112" y="28.7">C452</text>
<text x="119.8" y="28.7">16pF/0402/50V</text>
<text x="125.5" y="32.5">Y9</text>
<text x="125.5" y="34.5">16.384MHz</text>
<text x="154.5" y="34.5">U5B</text>
<text x="67.6" y="38.3">R318</text>
<text x="75.3" y="38.3">1.74K</text>
<text x="75.4" y="42.2">R319</text>
<text x="77.3" y="46">2K</text>
<text x="90.5" y="47.7" transform="rotate(-90 90.5 47.7)">R16</text>
<text x="94.3" y="47.7" transform="rotate(-90 94.3 47.7)">R17</text>
<text x="98.2" y="47.7" transform="rotate(-90 98.2 47.7)">R19</text>
<text x="102.1" y="47.7" transform="rotate(-90 102.1 47.7)">R18</text>
<text x="115.9" y="44.1">C453</text>
<text x="113" y="50.3">16pF/0402/50V</text>
<text x="131.9" y="53.8">C16</text>
<text x="137.1" y="53.8">0.1uf,16V</text>
<text x="218.2" y="53.8">C496</text>
<text x="218.2" y="55.7">2.2uF,6.3V</text>
<text x="90.5" y="60.8" transform="rotate(-90 90.5 60.8)">2.2K,1%</text>
<text x="94.3" y="60.8" transform="rotate(-90 94.3 60.8)">2.2K,1%</text>
<text x="98.2" y="60.8" transform="rotate(-90 98.2 60.8)">2.2K,1%</text>
<text x="102.1" y="60.8" transform="rotate(-90 102.1 60.8)">2.2K,1%</text>
<text x="25.1" y="75">R322</text>
<text x="30.9" y="75">1.74K,DNI</text>
<text x="30.9" y="82.7">2K,DNI</text>
<text x="32.9" y="78.8">R323</text>
<text x="49.9" y="79.5" transform="rotate(-90 49.9 79.5)">R433</text>
<text x="69.6" y="80.8">R407</text>
<text x="69.6" y="82.7">10K,1%</text>
<text x="49.9" y="87.3" transform="rotate(-90 49.9 87.3)">10K,1%</text>
<text x="231.7" y="86.6">TP5</text>
<text x="47.4" y="96.4">S1</text>
<text x="69.6" y="100.1">C478</text>
<text x="100.1" y="99.8" transform="rotate(-90 100.1 99.8)">R20</text>
<text x="127.5" y="101">TP7</text>
<text x="13.6" y="107.8">C216</text>
<text x="42.5" y="103.9">SW PUSH_TH</text>
<text x="69.6" y="102">0.1uf,16V</text>
<text x="105.9" y="105.6" transform="rotate(-90 105.9 105.6)">R21</text>
<text x="111.7" y="107.5" transform="rotate(-90 111.7 107.5)">R22</text>
<text x="119.4" y="104.6" transform="rotate(-90 119.4 104.6)">R214</text>
<text x="127.5" y="106.8">TP8</text>
<text x="11.6" y="111.7">R332</text>
<text x="19.3" y="109.7">0.1uf,16V</text>
<text x="21.3" y="113.6">0,1%</text>
<text x="84.7" y="113.3" transform="rotate(-90 84.7 113.3)">R23</text>
<text x="100.1" y="111.2" transform="rotate(-90 100.1 111.2)">10K,DNI</text>
<text x="105.9" y="114.3" transform="rotate(-90 105.9 114.3)">10K,1%</text>
<text x="111.7" y="116.2" transform="rotate(-90 111.7 116.2)">10K,1%</text>
<text x="119.4" y="118.2" transform="rotate(-90 119.4 118.2)">10K,1%,DNI</text>
<text x="229.8" y="114.6">TP9</text>
<text x="84.7" y="125.9" transform="rotate(-90 84.7 125.9)">10K,1%,DNI</text>
<text x="67.3" y="142.3" transform="rotate(-90 67.3 142.3)">R26</text>
<text x="108.2" y="142.5">R29</text>
<text x="117.8" y="142.5">0,1%</text>
<text x="63.5" y="144.2" transform="rotate(-90 63.5 144.2)">R24</text>
<text x="75" y="144.2" transform="rotate(-90 75 144.2)">R27</text>
<text x="108.2" y="144.5">R30</text>
<text x="117.8" y="144.5">0,1%</text>
<text x="63.5" y="152.9" transform="rotate(-90 63.5 152.9)">10K,1%</text>
<text x="67.3" y="151" transform="rotate(-90 67.3 151)">10K,1%</text>
<text x="75" y="152.9" transform="rotate(-90 75 152.9)">10K,1%</text>
<text x="80.8" y="151" transform="rotate(-90 80.8 151)">10K,1% R28</text>
<text x="88.9" y="150.3">J5</text>
<text x="136.8" y="154.9" transform="rotate(-90 136.8 154.9)">R411</text>
<text x="89.2" y="158.7">HDR_1x1_M_.1,DNI</text>
<text x="71.2" y="162.6" transform="rotate(-90 71.2 162.6)">R421</text>
<text x="136.8" y="166.4" transform="rotate(-90 136.8 166.4)">10K,1%,DNI</text>
<text x="71.2" y="170.3" transform="rotate(-90 71.2 170.3)">10K,1%</text>
</g>
<g font-size="1.7">
<text x="125.1" y="35.3" transform="rotate(-90 125.1 35.3)">3</text>
<text x="90.8" y="38.3">VDD_3V3</text>
<text x="121.3" y="38.2">4</text>
<text x="128.8" y="38.2">2</text>
<text x="151" y="36.3">A3</text>
<text x="204.1" y="38.2">M11</text>
<text x="125.1" y="42.9" transform="rotate(-90 125.1 42.9)">1</text>
<text x="151" y="45.9">A2</text>
<text x="204.1" y="45.9">C1</text>
<text x="151.2" y="61.4">L2</text>
<text x="151.2" y="63.3">L1</text>
<text x="64.1" y="68.8">PS_3V3</text>
<text x="150.7" y="69.1">M3</text>
<text x="150.9" y="67.1">H8</text>
<text x="151" y="74.9">E5</text>
<text x="151" y="78.7">E6</text>
<text x="151" y="84.5">K9</text>
<text x="204.1" y="86.4">J7</text>
<text x="229.4" y="86.4">1</text>
<text x="43.7" y="90.4">LDO_VRTC</text>
<text x="149.9" y="92.2">C11</text>
<text x="150.8" y="90.3">G8</text>
<text x="151.2" y="94.2">L3</text>
<text x="204.1" y="92.2">K1</text>
<text x="44.1" y="98">1</text>
<text x="44.1" y="100">3</text>
<text x="53.5" y="100">4</text>
<text x="53.5" y="98">2</text>
<text x="151" y="96.1">K7</text>
<text x="204.1" y="98">F8</text>
<text x="77.7" y="105.5">LDO_VRTC</text>
<text x="132.7" y="103.8">1</text>
<text x="151.3" y="103.8">J5</text>
<text x="204.1" y="105.7">G6</text>
<text x="132.7" y="109.6">1</text>
<text x="151" y="109.6">K8</text>
<text x="93.9" y="119.4">LDO_VRTC</text>
<text x="113.2" y="119.4">LDO_VRTC</text>
<text x="204.1" y="117.3">N12</text>
<text x="227.5" y="117.3">1</text>
<text x="150" y="125.1">B12</text>
<text x="204.1" y="125.1">B4</text>
<text x="149.9" y="127">C13</text>
<text x="150" y="128.9">A12</text>
<text x="150.9" y="130.9">H9</text>
<text x="204.1" y="128.9">B2</text>
<text x="204.1" y="130.9">C2</text>
<text x="149.9" y="134.7">C10</text>
<text x="149.9" y="136.7">N11</text>
<text x="150" y="132.8">K10</text>
<text x="204.1" y="132.8">C3</text>
<text x="87.5" y="143.3">PS_3V3</text>
<text x="150" y="142.5">A11</text>
<text x="150.8" y="138.6">G9</text>
<text x="150.9" y="148.3">D8</text>
<text x="151" y="144.4">B3</text>
<text x="88.5" y="154">1</text>
<text x="102" y="154">2</text>
<text x="106.2" y="154.9">LDO_VRTC</text>
<text x="151" y="150.2">E7</text>
<text x="173.4" y="157.9" transform="rotate(-90 173.4 157.9)">A7</text>
<text x="175.3" y="157.8" transform="rotate(-90 175.3 157.8)">F5</text>
<text x="177.2" y="159.2" transform="rotate(-90 177.2 159.2)">M13</text>
<text x="179.2" y="157.9" transform="rotate(-90 179.2 157.9)">A4</text>
<text x="181.1" y="159.2" transform="rotate(-90 181.1 159.2)">M12</text>
<text x="123.4" y="176.1">VDD_3V3</text>
<text x="125" y="178.1">PS_3V3</text>
<text x="120.5" y="180">LDO_VRTC</text>
</g>
<g font-size="1.7" fill="#f00">
<text x="5.8" y="39.1">8,16,18,26,27</text>
<text x="19.8" y="39.3">RSTOUTn</text>
<text x="137.5" y="36.1">PMIC_XTAL_IN</text>
<text x="129.8" y="45.8">PMIC_XTAL_OUT</text>
<text x="147.1" y="53.7">VBGB7</text>
<text x="11.6" y="54.5">8</text>
<text x="14" y="54.7">PMIC_RESET_IN</text>
<text x="7.8" y="62.2">2,7,15,16</text>
<text x="7.8" y="64.2">2,7,15,16</text>
<text x="17.4" y="62.4">I2C1_SDA</text>
<text x="17.4" y="64.3">I2C1_SCL</text>
<text x="10.7" y="68">27</text>
<text x="19.8" y="68.2">PWRON</text>
<text x="135.5" y="67">PMIC_SDO</text>
<text x="135.5" y="68.9">PMIC_SCE</text>
<text x="3.9" y="75.7">8</text>
<text x="7.8" y="75.9">PMIC_OFF</text>
<text x="208.9" y="86.3">PMIC_POWERGOOD</text>
<text x="131.7" y="94">PMIC_BOOT0</text>
<text x="131.7" y="95.9">PMIC_BOOT1</text>
<text x="218.2" y="93.1">PMIC_INT</text>
<text x="231.7" y="93.1">8</text>
<text x="218.2" y="99.1">VDD_3V3_ON</text>
<text x="231.7" y="98.9">2</text>
<text x="135.5" y="103.7">TPS_ENABLE1</text>
<text x="216.3" y="106.6">PMIC_RESET_OUT</text>
<text x="235.6" y="106.6">8</text>
<text x="25.5" y="111.4">PB_ESD</text>
<text x="135.5" y="109.5">TPS_PWRDOWN</text>
<text x="210.9" y="117.4">TESTV</text>
<text x="125.9" y="124.9">PMIC_GPIO_0</text>
<text x="39.6" y="127.9">14</text>
<text x="40.6" y="129.8">2</text>
<text x="43.1" y="128.3">PMIC_VBUS_DET</text>
<text x="46.9" y="130.2">AUXFAN_EN</text>
<text x="85.4" y="130.7">PMIC_GPIO_3</text>
<text x="87.3" y="134.5">PMIC_GPIO_5</text>
<text x="87.3" y="138.4">PMIC_POWERHOLD</text>
<text x="124" y="142.3">VCC_SENSE2</text>
<text x="112" y="149.1">14</text>
<text x="116.3" y="149.3">USB2_VBUS</text>
<text x="124" y="144.2">VCC_SENSE</text>
<text x="148.7" y="178.1">PS_3V3</text>
<text x="148.7" y="176.1">VDD_3V3</text>
<text x="164.1" y="176.1">2,4,6,7,8,9,10,11,12,13,14,15,16,17,18,24,25,26,27</text>
<text x="164.1" y="178.1">2,4,5,6,8,24</text>
<text x="148.7" y="180">LDO_VRTC</text>
<text x="164.1" y="180">4,8</text>
</g>
<g font-size="1.7" fill="#004080">
<text x="155.4" y="37.5">OSC16MIN</text>
<text x="192.6" y="39.4">CLK32KGO</text>
<text x="155.4" y="47.2">OSC16MOUT</text>
<text x="191.1" y="47.2">OSC16MCAP</text>
<text x="155.4" y="54.9">VBG</text>
<text x="155.4" y="62.6">I2C1_SDA_SDI</text>
<text x="155.4" y="64.5">I2C1_SCL_SCK VIO_IN</text>
<text x="155.4" y="68.4">I2C2_SDA_SDO VIO_IN</text>
<text x="155.4" y="70.3">I2C2_SCL_SCE VIO_IN</text>
<text x="155.4" y="76.1">NSLEEP VRTC</text>
<text x="155.4" y="80">NRESWARM VRTC</text>
<text x="155.4" y="85.8">RESET_IN VRTC-5.25VT</text>
<text x="155.4" y="95.4">BOOT0</text>
<text x="155.4" y="91.6">PWRON</text>
<text x="155.4" y="93.5">RPWRON</text>
<text x="155.4" y="97.3">BOOT1</text>
<text x="194.6" y="99.3">REGEN1</text>
<text x="155.4" y="105.1">ENABLE1</text>
<text x="191.3" y="107">RESET_OUT</text>
<text x="155.4" y="110.9">PWRDOWN</text>
<text x="189.4" y="118.6">VPROG/TESTV</text>
<text x="155.4" y="126.3">GPIO_0</text>
<text x="155.4" y="128.2">GPIO_1/VBUSDET</text>
<text x="155.4" y="130.2">GPIO_2/REGEN2</text>
<text x="191.1" y="126.3">GPADC_REF</text>
<text x="191.9" y="130.2">GPADC_IN0</text>
<text x="155.4" y="132.1">GPIO_3</text>
<text x="155.4" y="134">GPIO_4/SYSEN1</text>
<text x="155.4" y="135.9">GPIO_5/CLK32KGO</text>
<text x="155.4" y="137.9">GPIO_6/SYSEN2</text>
<text x="191.9" y="132.1">GPADC_IN1</text>
<text x="191.9" y="134">GPADC_IN2</text>
<text x="155.4" y="139.8">GPIO_7/POWERHOLD VRTC-5.25VT</text>
<text x="155.4" y="143.7">VCC_SENSE2</text>
<text x="155.4" y="149.5">VBUS</text>
<text x="155.4" y="145.6">VCC_SENSE</text>
<text x="155.4" y="151.4">VAC/ACOK</text>
<text x="174.6" y="153.5" transform="rotate(-90 174.6 153.5)">GNDANA</text>
<text x="176.5" y="153.5" transform="rotate(-90 176.5 153.5)">AGND.1</text>
<text x="178.5" y="153.5" transform="rotate(-90 178.5 153.5)">AGND.2</text>
<text x="180.4" y="153.5" transform="rotate(-90 180.4 153.5)">REFGND1</text>
<text x="182.3" y="153.5" transform="rotate(-90 182.3 153.5)">GND_DIG</text>
</g>
<g font-size="1.7" fill="#00f">
<text x="168.9" y="62.6">VIO_IN</text>
<text x="185.4" y="87.5">VRTC POWERGOOD</text>
<text x="163" y="95.2">VRTC</text>
<text x="192.5" y="93.1">VIO_IN INT</text>
<text x="163.2" y="97.2">VRTC</text>
<text x="189.4" y="99.1">VCC1</text>
<text x="166.3" y="110.9">VRTC-5.25VT</text>
<text x="174" y="126.9">VRTC-5.25VT</text>
<text x="174.2" y="128.6">VCC1</text>
<text x="174.4" y="130.8">VCC1</text>
<text x="174.4" y="133.1">VRTC-5.25VT</text>
<text x="174.4" y="134.8">VIO_IN</text>
<text x="174.4" y="136.5">VRTC-3.6VT</text>
<text x="174.4" y="138.3">VIO_IN</text>
</g>
<g font-size="1.4">
<text x="30.9" y="1.4">5</text>
<text x="88.9" y="1.4">4</text>
<text x="146.8" y="1.4">3</text>
<text x="204.7" y="1.4">2</text>
<text x="262.6" y="1.4">1</text>
<text x=".5" y="26.1">D</text>
<text x="292.1" y="26.1">D</text>
<text x=".5" y="71.9">C</text>
<text x="292.1" y="71.9">C</text>
<text x=".5" y="117.8">B</text>
<text x="292.1" y="117.8">B</text>
<text x=".5" y="163.6">A</text>
<text x="292.1" y="163.6">A</text>
<text x="30.9" y="186.8">5</text>
<text x="88.9" y="186.8">4</text>
<text x="146.8" y="186.8">3</text>
<text x="204.7" y="186.8">2</text>
<text x="262.6" y="186.8">1</text>
</g>
</svg>
